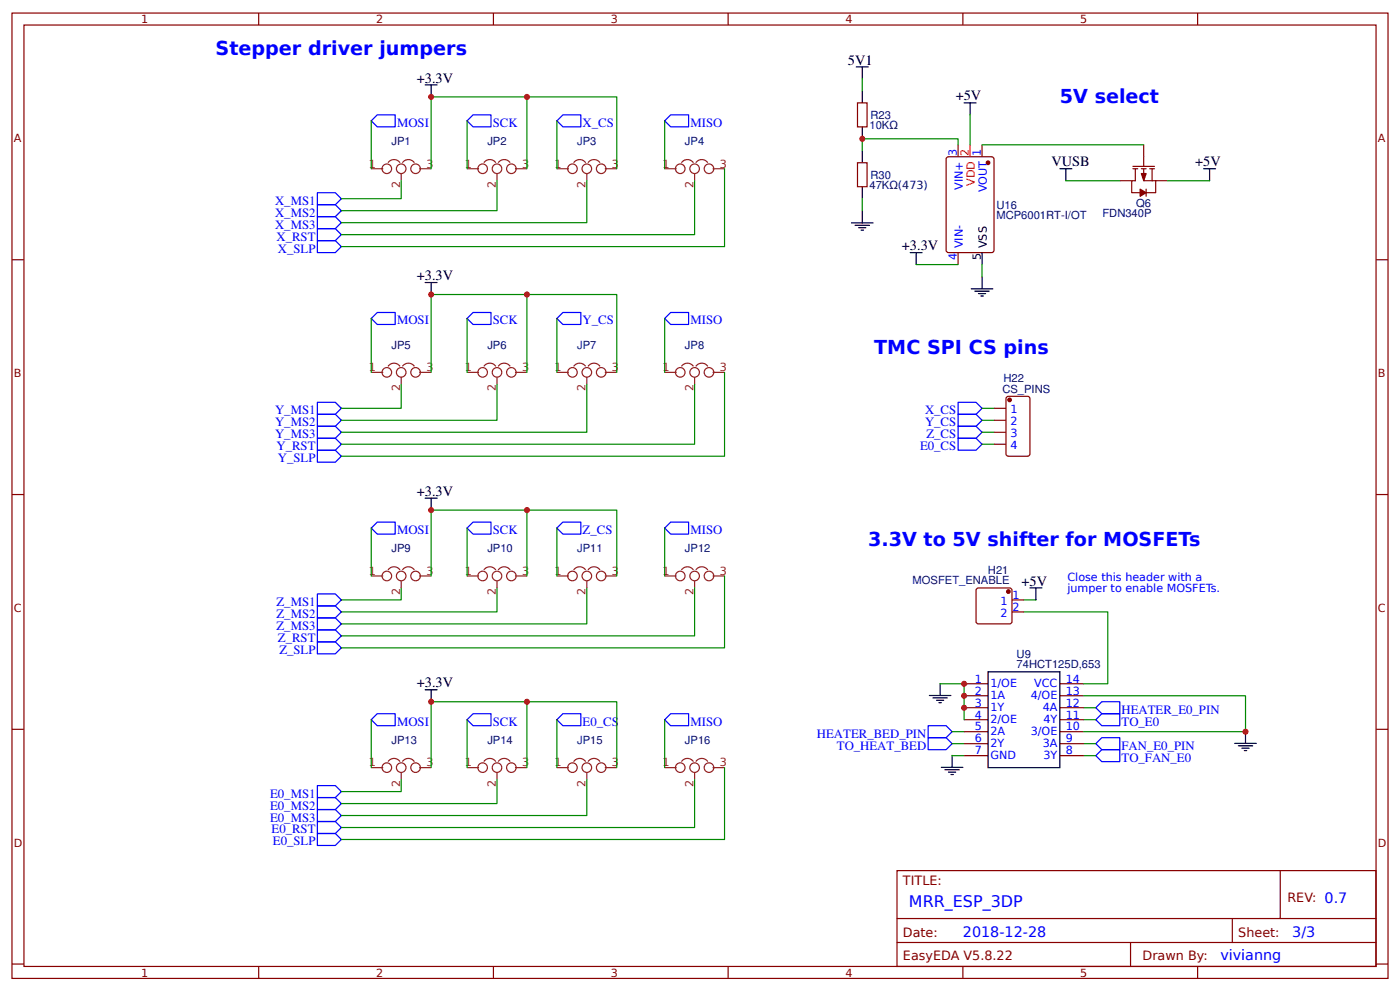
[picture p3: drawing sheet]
<svg xmlns="http://www.w3.org/2000/svg" width="309mm" height="219mm" viewBox="0 0 309 219" stroke-linecap="round" stroke-linejoin="round" font-family="sans-serif">
<g fill="none" stroke="#800" stroke-width=".26">
<path d="M2.6 2.9h304.1v213.2h-304.1zM5.3 5.5h298.7v208h-298.7zM57.1 2.9v2.6M109 2.9v2.6M160.9 2.9v2.6M212.7 2.9v2.6M264.6 2.9v2.6M189.4 22.7h2.2v5.3h-2.2zM189.4 36h2.2v5.2h-2.2zM209.1 34.9l.4-.3h9.6l.4 .3 .1 20.4-.3 .4-9.8 .1-.4-.3zM211.7 32v2.6M217 32v2.6"/>
<path d="M247.4 39.9h2.6M250.3 36.8h4.8M250.3 37.3h1.1M250.8 37.3v2.6h-.8v2.7h1.9M252.1 37.3h1.1M252.7 37.3v2.6h2.6M252.7 32v4.8M254 37.3h1.1M254.5 37.3v2.6M255.3 39.9v2.7h-2.1M255.3 39.9h2.7M2.6 57.4h2.7"/>
<path d="M211.7 55.8v2.6M253.2 41.8v1.6M304 57.4h2.7M219.6 90.2h2.6M219.6 92.8h2.6M219.6 95.5h2.6M219.6 98.1h2.6M222.3 87.8l.5-.2h4.2l.5 .2v12.5l-.2 .4-4.5 .1-.5-.3zM2.6 109.2h2.7M304 109.2h2.7M215.7 130.1l.5-.2 7.1 .1 .3 .4-.1 7.2-.5 .2-7.1-.1-.3-.4zM223.6 132.5h2.6"/>
<path d="M223.6 135.2h2.6M213 151.1h5.3M213 153.7h5.3M213 156.3h5.3M213 159h5.3M234.2 151.1h5.2M234.2 153.7h5.2M234.2 156.3h5.2M234.2 159h5.2M2.6 161.1h2.7M213 161.6h5.3M213 164.3h5.3"/>
<path d="M213 166.9h5.3M234.2 161.6h5.2M234.2 164.3h5.2M234.2 166.9h5.2M304 161.1h2.7M198.2 192.3h105.8v21.2h-105.8zM282.8 192.3v10.6M2.6 213h2.7M57.1 213.5v2.6M109 213.5v2.6M160.9 213.5v2.6M198.2 202.9h105.8"/>
<path d="M198.2 208.2h105.8M212.7 213.5v2.6M249.8 208.2v5.3M264.6 213.5v2.6M272.3 202.9v5.3M304 213h2.7"/>
</g>
<g fill="none" stroke="#00f" stroke-width=".26">
<path d="M83.3 25.4h4v2.6h-4l-1.3-1.3zM104.5 25.4h4v2.6h-4l-1.3-1.3zM124.4 25.4h3.9v2.6h-3.9l-1.4-1.3zM148.2 25.4h3.9v2.6h-3.9l-1.4-1.3zM70.1 42.6h4l1.3 1.3-1.3 1.3h-4zM70.1 45.2h4l1.3 1.3-1.3 1.4h-4zM70.1 47.9h4l1.3 1.3-1.3 1.3h-4zM70.1 50.5h4l1.3 1.3-1.3 1.4h-4zM70.1 53.2h4l1.3 1.3-1.3 1.3h-4zM83.3 69h4v2.7h-4l-1.3-1.3zM104.5 69h4v2.7h-4l-1.3-1.3zM124.4 69h3.9v2.7h-3.9l-1.4-1.3z"/>
<path d="M148.2 69h3.9v2.7h-3.9l-1.4-1.3zM70.1 88.9h4l1.3 1.3-1.3 1.3h-4zM70.1 91.5h4l1.3 1.3-1.3 1.4h-4zM70.1 94.2h4l1.3 1.3-1.3 1.3h-4zM70.1 96.8h4l1.3 1.3-1.3 1.4h-4zM70.1 99.5h4l1.3 1.3-1.3 1.3h-4zM211.7 88.9h3.9l1.4 1.3-1.4 1.3h-3.9zM211.7 91.5h3.9l1.4 1.3-1.4 1.4h-3.9zM211.7 94.2h3.9l1.4 1.3-1.4 1.3h-3.9zM211.7 96.8h3.9l1.4 1.3-1.4 1.4h-3.9zM83.3 115.3h4v2.7h-4l-1.3-1.3zM104.5 115.3h4v2.7h-4l-1.3-1.3z"/>
<path d="M124.4 115.3h3.9v2.7h-3.9l-1.4-1.3zM148.2 115.3h3.9v2.7h-3.9l-1.4-1.3zM70.1 131.2h4l1.3 1.3-1.3 1.4h-4zM70.1 133.9h4l1.3 1.3-1.3 1.3h-4zM70.1 136.5h4l1.3 1.3-1.3 1.3h-4zM70.1 139.1h4l1.3 1.4-1.3 1.3h-4zM70.1 141.8h4l1.3 1.3-1.3 1.3h-4zM83.3 157.7h4v2.6h-4l-1.3-1.3zM104.5 157.7h4v2.6h-4l-1.3-1.3zM124.4 157.7h3.9v2.6h-3.9l-1.4-1.3zM148.2 157.7h3.9v2.6h-3.9l-1.4-1.3zM243.4 155h4v2.7h-4l-1.3-1.4z"/>
<path d="M243.4 157.7h4v2.6h-4l-1.3-1.3zM70.1 173.5h4l1.3 1.4-1.3 1.3h-4zM70.1 176.2h4l1.3 1.3-1.3 1.3h-4zM70.1 178.8h4l1.3 1.4-1.3 1.3h-4zM205.1 160.3h3.9l1.3 1.3-1.3 1.4h-3.9zM205.1 163h3.9l1.3 1.3-1.3 1.3h-3.9zM243.4 163h4v2.6h-4l-1.3-1.3zM243.4 165.6h4v2.6h-4l-1.3-1.3zM70.1 181.5h4l1.3 1.3-1.3 1.3h-4zM70.1 184.1h4l1.3 1.3-1.3 1.4h-4z"/>
</g>
<g fill="none" stroke="#8d2323" stroke-width=".26">
<path d="M82 37.3h2.7M85.7 36a1.59 1.59 0 0 1 2.7 0M88.6 38.3v1.6M88.9 36a1.59 1.59 0 0 1 2.6 0M92.6 37.3h2.6M103.2 37.3h2.6M106.9 36a1.59 1.59 0 0 1 2.6 0M109.8 38.3v1.6M110.1 36a1.59 1.59 0 0 1 2.6 0M113.8 37.3h2.6M123 37.3h2.7M126.7 36a1.59 1.59 0 0 1 2.7 0"/>
<path d="M129.6 38.3v1.6M129.9 36a1.59 1.59 0 0 1 2.7 0M133.6 37.3h2.7M146.8 37.3h2.7M150.5 36a1.59 1.59 0 0 1 2.7 0M153.5 38.3v1.6M153.7 36a1.59 1.59 0 0 1 2.7 0M157.4 37.3h2.7M82 82.3h2.7M85.7 80.9a1.59 1.59 0 0 1 2.7 0M88.6 83.3v1.6M88.9 80.9a1.59 1.59 0 0 1 2.6 0"/>
<path d="M92.6 82.3h2.6M103.2 82.3h2.6M106.9 80.9a1.59 1.59 0 0 1 2.6 0M109.8 83.3v1.6M110.1 80.9a1.59 1.59 0 0 1 2.6 0M113.8 82.3h2.6M123 82.3h2.7M126.7 80.9a1.59 1.59 0 0 1 2.7 0M129.6 83.3v1.6M129.9 80.9a1.59 1.59 0 0 1 2.7 0M133.6 82.3h2.7M146.8 82.3h2.7"/>
<path d="M150.5 80.9a1.59 1.59 0 0 1 2.7 0M153.5 83.3v1.6M153.7 80.9a1.59 1.59 0 0 1 2.7 0M157.4 82.3h2.7M82 127.2h2.7M85.7 125.9a1.59 1.59 0 0 1 2.7 0M88.6 128.3v1.6M88.9 125.9a1.59 1.59 0 0 1 2.6 0M92.6 127.2h2.6M103.2 127.2h2.6M106.9 125.9a1.59 1.59 0 0 1 2.6 0M109.8 128.3v1.6"/>
<path d="M110.1 125.9a1.59 1.59 0 0 1 2.6 0M113.8 127.2h2.6M123 127.2h2.7M126.7 125.9a1.59 1.59 0 0 1 2.7 0M129.6 128.3v1.6M129.9 125.9a1.59 1.59 0 0 1 2.7 0M133.6 127.2h2.7M146.8 127.2h2.7M150.5 125.9a1.59 1.59 0 0 1 2.7 0M153.5 128.3v1.6M153.7 125.9a1.59 1.59 0 0 1 2.7 0M157.4 127.2h2.7"/>
<path d="M82 169.6h2.7M85.7 168.2a1.59 1.59 0 0 1 2.7 0M88.6 170.6v1.6M88.9 168.2a1.59 1.59 0 0 1 2.6 0M92.6 169.6h2.6M103.2 169.6h2.6M106.9 168.2a1.59 1.59 0 0 1 2.6 0M109.8 170.6v1.6M110.1 168.2a1.59 1.59 0 0 1 2.6 0M113.8 169.6h2.6M123 169.6h2.7M126.7 168.2a1.59 1.59 0 0 1 2.7 0"/>
<path d="M129.6 170.6v1.6M129.9 168.2a1.59 1.59 0 0 1 2.7 0M133.6 169.6h2.7M146.8 169.6h2.7M150.5 168.2a1.59 1.59 0 0 1 2.7 0M153.5 170.6v1.6M153.7 168.2a1.59 1.59 0 0 1 2.7 0M157.4 169.6h2.7"/>
<circle cx="85.5" cy="37.3" r="1.06"/>
<circle cx="88.6" cy="37.3" r="1.06"/>
<circle cx="91.8" cy="37.3" r="1.06"/>
<circle cx="106.6" cy="37.3" r="1.06"/>
<circle cx="109.8" cy="37.3" r="1.06"/>
<circle cx="113" cy="37.3" r="1.06"/>
<circle cx="126.5" cy="37.3" r="1.06"/>
<circle cx="129.6" cy="37.3" r="1.06"/>
<circle cx="132.8" cy="37.3" r="1.06"/>
<circle cx="150.3" cy="37.3" r="1.06"/>
<circle cx="153.5" cy="37.3" r="1.06"/>
<circle cx="156.6" cy="37.3" r="1.06"/>
<circle cx="85.5" cy="82.3" r="1.06"/>
<circle cx="88.6" cy="82.3" r="1.06"/>
<circle cx="91.8" cy="82.3" r="1.06"/>
<circle cx="106.6" cy="82.3" r="1.06"/>
<circle cx="109.8" cy="82.3" r="1.06"/>
<circle cx="113" cy="82.3" r="1.06"/>
<circle cx="126.5" cy="82.3" r="1.06"/>
<circle cx="129.6" cy="82.3" r="1.06"/>
<circle cx="132.8" cy="82.3" r="1.06"/>
<circle cx="150.3" cy="82.3" r="1.06"/>
<circle cx="153.5" cy="82.3" r="1.06"/>
<circle cx="156.6" cy="82.3" r="1.06"/>
<circle cx="85.5" cy="127.2" r="1.06"/>
<circle cx="88.6" cy="127.2" r="1.06"/>
<circle cx="91.8" cy="127.2" r="1.06"/>
<circle cx="106.6" cy="127.2" r="1.06"/>
<circle cx="109.8" cy="127.2" r="1.06"/>
<circle cx="113" cy="127.2" r="1.06"/>
<circle cx="126.5" cy="127.2" r="1.06"/>
<circle cx="129.6" cy="127.2" r="1.06"/>
<circle cx="132.8" cy="127.2" r="1.06"/>
<circle cx="150.3" cy="127.2" r="1.06"/>
<circle cx="153.5" cy="127.2" r="1.06"/>
<circle cx="156.6" cy="127.2" r="1.06"/>
<circle cx="85.5" cy="169.6" r="1.06"/>
<circle cx="88.6" cy="169.6" r="1.06"/>
<circle cx="91.8" cy="169.6" r="1.06"/>
<circle cx="106.6" cy="169.6" r="1.06"/>
<circle cx="109.8" cy="169.6" r="1.06"/>
<circle cx="113" cy="169.6" r="1.06"/>
<circle cx="126.5" cy="169.6" r="1.06"/>
<circle cx="129.6" cy="169.6" r="1.06"/>
<circle cx="132.8" cy="169.6" r="1.06"/>
<circle cx="150.3" cy="169.6" r="1.06"/>
<circle cx="153.5" cy="169.6" r="1.06"/>
<circle cx="156.6" cy="169.6" r="1.06"/>
</g>
<g fill="none" stroke="#080" stroke-width=".26">
<path d="M190.5 17.4v2.7M82 26.7v10.6M88.6 39.9v4h-13.2M95.2 37.3v-15.9h21.2v15.9M103.2 26.7v10.6M109.8 39.9v6.6h-34.4M116.4 21.4h19.9v15.9M123 26.7v10.6M129.6 39.9v9.3h-54.2M146.8 26.7v10.6M153.5 39.9v11.9h-78.1M160.1 37.3v17.2h-84.7"/>
<path d="M211.7 32v-1.3h-21.2v2.6M214.3 25.4v6.6M217 32h35.7M235.5 39.9h11.9M258 39.9h9.2M190.5 43.9v2.6M202.4 58.4h9.3M217 58.4v2.7M82 70.4v11.9M103.2 70.4v11.9M116.4 65.1h19.9v17.2M123 70.4v11.9"/>
<path d="M146.8 70.4v11.9M88.6 84.9v5.3h-13.2M95.2 82.3v-17.2h21.2v17.2M109.8 84.9v7.9h-34.4M129.6 84.9v10.6h-54.2M153.5 84.9v13.2h-78.1M160.1 82.3v18.5h-84.7M217 90.2h2.6M217 92.8h2.6M217 95.5h2.6M217 98.1h2.6M82 116.7v10.5"/>
<path d="M103.2 116.7v10.5M116.4 112.7h19.9v14.5M123 116.7v10.5M146.8 116.7v10.5M88.6 129.9v2.6h-13.2M95.2 127.2v-14.5h21.2v14.5M109.8 129.9v5.3h-34.4M129.6 129.9v7.9h-54.2M153.5 129.9v10.6h-78.1M160.1 127.2v15.9h-84.7M226.2 135.2h18.5v15.9h-5.3M226.2 132.5h2.7"/>
<path d="M82 159v10.6M103.2 159v10.6M116.4 155h19.9v14.6M123 159v10.6M146.8 159v10.6M207.7 151.1h5.3v7.9M239.4 153.7h35.8v7.9h-35.8M239.4 156.3h2.7M239.4 159h2.7M88.6 172.2v2.7h-13.2M95.2 169.6v-14.6h21.2v14.6M109.8 172.2v5.3h-34.4"/>
<path d="M129.6 172.2v8h-54.2M153.5 172.2v10.6h-78.1M160.1 169.6v15.8h-84.7M210.3 166.9h2.7M210.3 164.3h2.7M210.3 161.6h2.7M239.4 166.9h2.7M239.4 164.3h2.7"/>
</g>
<g fill="#800" stroke="#800" stroke-width=".26">
<path d="M252.1 38.3h1.1l-.5 1.6z"/>
<path d="M251.9 41.8l1.3 .8-1.3 .8z"/>
<circle cx="223" cy="88.3" r=".4"/>
<circle cx="218.3" cy="36" r=".4"/>
<circle cx="222.8" cy="130.7" r=".4"/>
</g>
<g fill="none" stroke="#000" stroke-width=".26">
<path d="M93.9 18.8h2.7M95.2 18.8v2.6M189.2 14.8h2.6M190.5 14.8v2.6M190.5 20.1v2.6M190.5 28v2.7M190.5 33.3v2.7M213 22.7h2.6M214.3 22.7v2.7M234.2 37.3h2.6M235.5 37.3v2.6M265.9 37.3h2.7"/>
<path d="M267.2 37.3v2.6M188.1 49.2h4.8M188.9 49.8h3.2M189.7 50.3h1.6M190.2 50.8h.6M190.5 41.2v2.7M190.5 46.6v2.6M201.1 55.8h2.6M202.4 55.8v2.6M217 55.8v2.6M93.9 62.4h2.7M95.2 62.4v2.7"/>
<path d="M214.6 63.8h4.7M215.4 64.3h3.1M216.2 64.9h1.6M216.7 65.4h.5M217 61.2v2.6M93.9 110h2.7M95.2 110v2.7M227.5 129.9h2.7M228.9 129.9v2.6M93.9 152.4h2.7M95.2 152.4v2.6M205.3 153.6h4.8"/>
<path d="M206.1 154.2h3.2M206.9 154.7h1.6M207.4 155.2h.6M207.7 151v2.6M218.3 148.4h15.9v21.2h-15.9zM208 169.5h4.7M208.8 170h3.1M209.5 170.6h1.6M210.1 171.1h.5M210.3 166.9v2.6M272.8 164.2h4.7M273.6 164.7h3.2"/>
<path d="M274.4 165.3h1.6M274.9 165.8h.5M275.2 161.6v2.6"/>
</g>
<path d="M214.3 32v2.6" fill="none" stroke="#f00" stroke-width=".26"/>
<g fill="#c00">
<circle cx="116.4" cy="155" r=".66"/>
<circle cx="95.3" cy="155" r=".66"/>
<circle cx="116.4" cy="112.7" r=".66"/>
<circle cx="95.3" cy="21.4" r=".66"/>
<circle cx="116.4" cy="21.4" r=".66"/>
<circle cx="95.3" cy="65.1" r=".66"/>
<circle cx="116.4" cy="65.1" r=".66"/>
<circle cx="95.3" cy="112.7" r=".66"/>
<circle cx="190.5" cy="30.7" r=".66"/>
<circle cx="275.2" cy="161.6" r=".66"/>
<circle cx="213" cy="156.3" r=".66"/>
<circle cx="213" cy="153.7" r=".66"/>
<circle cx="213" cy="151.1" r=".66"/>
</g>
<g font-size="4.2" fill="#00f">
<text x="47.6" y="12.1">Stepper driver jumpers</text>
<text x="234.2" y="22.7">5V select</text>
<text x="193.1" y="78.3">TMC SPI CS pins</text>
<text x="191.8" y="120.6">3.3V to 5V shifter for MOSFETs</text>
</g>
<text font-size="3.5" fill="#00f" x="200.8" y="200.3">MRR_ESP_3DP</text>
<g font-size="3.2">
<text x="187.3" y="14.3">5V1</text>
<text x="92.1" y="18.2">+3.3V</text>
<text x="211.1" y="22.2">+5V</text>
<text x="232.3" y="36.8">VUSB</text>
<text x="264.1" y="36.8">+5V</text>
<text x="199.2" y="55.3">+3.3V</text>
<text x="92.1" y="61.9">+3.3V</text>
<text x="92.1" y="109.5">+3.3V</text>
<text x="225.7" y="129.4">+5V</text>
<text x="92.1" y="151.8">+3.3V</text>
</g>
<g font-size="3.2" fill="#00f">
<text x="212.7" y="206.9">2018-12-28</text>
<text x="285.5" y="206.9">3/3</text>
<text x="269.6" y="212.2">vivianng</text>
</g>
<g font-size="2.8" fill="#00f">
<text x="87.7" y="28">MOSI</text>
<text x="108.9" y="28">SCK</text>
<text x="128.7" y="28">X_CS</text>
<text x="152.5" y="28">MISO</text>
<text x="60.8" y="45.2">X_MS1</text>
<text x="60.8" y="47.9">X_MS2</text>
<text x="60.8" y="50.5">X_MS3</text>
<text x="61.1" y="53.2">X_RST</text>
<text x="61.4" y="55.8">X_SLP</text>
<text x="87.7" y="71.7">MOSI</text>
<text x="108.9" y="71.7">SCK</text>
<text x="128.7" y="71.7">Y_CS</text>
<text x="152.5" y="71.7">MISO</text>
<text x="60.8" y="91.5">Y_MS1</text>
<text x="60.8" y="94.2">Y_MS2</text>
<text x="204.4" y="91.5">X_CS</text>
<text x="204.4" y="94.2">Y_CS</text>
<text x="60.8" y="96.8">Y_MS3</text>
<text x="61.1" y="99.5">Y_RST</text>
<text x="203.3" y="99.5">E0_CS</text>
<text x="204.7" y="96.8">Z_CS</text>
<text x="61.4" y="102.1">Y_SLP</text>
<text x="87.7" y="118">MOSI</text>
<text x="108.9" y="118">SCK</text>
<text x="128.7" y="118">Z_CS</text>
<text x="152.5" y="118">MISO</text>
<text x="61.1" y="133.9">Z_MS1</text>
<text x="61.1" y="136.5">Z_MS2</text>
<text x="61.1" y="139.1">Z_MS3</text>
<text x="61.4" y="141.8">Z_RST</text>
<text x="61.7" y="144.4">Z_SLP</text>
<text x="87.7" y="160.3">MOSI</text>
<text x="108.9" y="160.3">SCK</text>
<text x="128.7" y="160.3">E0_CS</text>
<text x="152.5" y="160.3">MISO</text>
<text x="247.8" y="157.7">HEATER_E0_PIN</text>
<text x="247.8" y="160.3">TO_E0</text>
<text x="180.5" y="163">HEATER_BED_PIN</text>
<text x="184.9" y="165.6">TO_HEAT_BED</text>
<text x="247.8" y="165.6">FAN_E0_PIN</text>
<text x="247.8" y="168.2">TO_FAN_E0</text>
<text x="59.7" y="176.2">E0_MS1</text>
<text x="59.7" y="178.8">E0_MS2</text>
<text x="59.7" y="181.5">E0_MS3</text>
<text x="60" y="184.1">E0_RST</text>
<text x="60.3" y="186.8">E0_SLP</text>
</g>
<g font-size="2.8" fill="#800">
<text x="199.5" y="195.5">TITLE:</text>
<text x="284.4" y="199.2">REV: 0.7</text>
<text x="199.5" y="206.9">Date:</text>
<text x="273.6" y="206.9">Sheet:</text>
<text x="199.5" y="212.2">EasyEDA V5.8.22</text>
<text x="252.4" y="212.2">Drawn By:</text>
</g>
<g font-size="2.5" fill="#800">
<text x="31.2" y="5.1">1</text>
<text x="83.1" y="5.1">2</text>
<text x="134.9" y="5.1">3</text>
<text x="186.8" y="5.1">4</text>
<text x="238.7" y="5.1">5</text>
<text x="3" y="31.5">A</text>
<text x="304.4" y="31.5">A</text>
<text x="3" y="83.3">B</text>
<text x="304.4" y="83.3">B</text>
<text x="3" y="135.2">C</text>
<text x="304.4" y="135.2">C</text>
<text x="3" y="187">D</text>
<text x="304.4" y="187">D</text>
<text x="31.2" y="215.7">1</text>
<text x="83.1" y="215.7">2</text>
<text x="134.9" y="215.7">3</text>
<text x="186.8" y="215.7">4</text>
<text x="238.7" y="215.7">5</text>
</g>
<g font-size="2.5" fill="#000080">
<text x="192.1" y="28.5">10KΩ</text>
<text x="192.3" y="26.2">R23</text>
<text x="86.5" y="32.1">JP1</text>
<text x="107.7" y="32.1">JP2</text>
<text x="127.5" y="32.1">JP3</text>
<text x="151.3" y="32.1">JP4</text>
<text x="192.1" y="41.8">47KΩ(473)</text>
<text x="192.3" y="39.4">R30</text>
<text x="220.1" y="46.1">U16</text>
<text x="243.6" y="48">FDN340P</text>
<text x="251" y="45.7">Q6</text>
<text x="220.1" y="48.5">MCP6001RT-I/OT</text>
<text x="86.5" y="77.1">JP5</text>
<text x="107.7" y="77.1">JP6</text>
<text x="127.5" y="77.1">JP7</text>
<text x="151.3" y="77.1">JP8</text>
<text x="221.5" y="86.8">CS_PINS</text>
<text x="221.7" y="84.4">H22</text>
<text x="86.5" y="122">JP9</text>
<text x="107.7" y="122">JP10</text>
<text x="127.5" y="122">JP11</text>
<text x="151.3" y="122">JP12</text>
<text x="201.6" y="129.1">MOSFET_ENABLE</text>
<text x="218.3" y="126.8">H21</text>
<text x="224.6" y="147.6">74HCT125D,653</text>
<text x="224.6" y="145.3">U9</text>
<text x="86.5" y="164.4">JP13</text>
<text x="107.7" y="164.4">JP14</text>
<text x="127.5" y="164.4">JP15</text>
<text x="151.3" y="164.4">JP16</text>
</g>
<g font-size="2.5" fill="#00f">
<text x="211.4" y="34.5" transform="rotate(-90 211.4 34.5)">3</text>
<text x="216.7" y="34.5" transform="rotate(-90 216.7 34.5)">1</text>
<text x="212.7" y="41.9" transform="rotate(-90 212.7 41.9)">VIN+</text>
<text x="218" y="42.5" transform="rotate(-90 218 42.5)">VOUT</text>
<text x="211.4" y="57.5" transform="rotate(-90 211.4 57.5)">4</text>
<text x="212.7" y="54.8" transform="rotate(-90 212.7 54.8)">VIN-</text>
<text x="223.2" y="91.3">1</text>
<text x="223.2" y="93.9">2</text>
<text x="223.2" y="96.5">3</text>
<text x="223.2" y="99.2">4</text>
<text x="235.8" y="128.3">Close this header with a</text>
<text x="235.8" y="130.8">jumper to enable MOSFETs.</text>
<text x="221" y="133.6">1</text>
<text x="221" y="136.2">2</text>
<text x="223.7" y="132.3">1</text>
<text x="223.7" y="134.9">2</text>
<text x="215.4" y="150.8">1</text>
<text x="215.4" y="153.4">2</text>
<text x="218.8" y="151.8">1/OE</text>
<text x="218.8" y="154.5">1A</text>
<text x="227.7" y="154.5">4/OE</text>
<text x="228.5" y="151.8">VCC</text>
<text x="235.5" y="153.4">13</text>
<text x="235.5" y="150.8">14</text>
<text x="215.4" y="156.1">3</text>
<text x="215.4" y="158.7">4</text>
<text x="215.4" y="161.4">5</text>
<text x="218.8" y="157.1">1Y</text>
<text x="218.8" y="159.8">2/OE</text>
<text x="230.4" y="157.1">4A</text>
<text x="230.5" y="159.8">4Y</text>
<text x="235.5" y="161.4">10</text>
<text x="235.5" y="158.7">11</text>
<text x="235.5" y="156.1">12</text>
<text x="215.4" y="164">6</text>
<text x="215.4" y="166.7">7</text>
<text x="218.8" y="162.4">2A</text>
<text x="218.8" y="165.1">2Y</text>
<text x="218.8" y="167.7">GND</text>
<text x="227.7" y="162.4">3/OE</text>
<text x="230.4" y="165.1">3A</text>
<text x="230.5" y="167.7">3Y</text>
<text x="235.5" y="166.7">8</text>
<text x="235.5" y="164">9</text>
</g>
<g font-size="2.5" fill="#f00">
<text x="214" y="34.5" transform="rotate(-90 214 34.5)">2</text>
<text x="215.4" y="41.1" transform="rotate(-90 215.4 41.1)">VDD</text>
</g>
<g font-size="2.5" fill="#8d2323">
<text x="81.5" y="37">1</text>
<text x="88.4" y="41.5" transform="rotate(-90 88.4 41.5)">2</text>
<text x="94.2" y="37">3</text>
<text x="102.7" y="37">1</text>
<text x="109.5" y="41.5" transform="rotate(-90 109.5 41.5)">2</text>
<text x="115.4" y="37">3</text>
<text x="122.5" y="37">1</text>
<text x="129.4" y="41.5" transform="rotate(-90 129.4 41.5)">2</text>
<text x="135.2" y="37">3</text>
<text x="146.3" y="37">1</text>
<text x="153.2" y="41.5" transform="rotate(-90 153.2 41.5)">2</text>
<text x="159" y="37">3</text>
<text x="81.5" y="82">1</text>
<text x="94.2" y="82">3</text>
<text x="102.7" y="82">1</text>
<text x="115.4" y="82">3</text>
<text x="122.5" y="82">1</text>
<text x="135.2" y="82">3</text>
<text x="146.3" y="82">1</text>
<text x="159" y="82">3</text>
<text x="88.4" y="86.5" transform="rotate(-90 88.4 86.5)">2</text>
<text x="109.5" y="86.5" transform="rotate(-90 109.5 86.5)">2</text>
<text x="129.4" y="86.5" transform="rotate(-90 129.4 86.5)">2</text>
<text x="153.2" y="86.5" transform="rotate(-90 153.2 86.5)">2</text>
<text x="81.5" y="127">1</text>
<text x="88.4" y="131.5" transform="rotate(-90 88.4 131.5)">2</text>
<text x="94.2" y="127">3</text>
<text x="102.7" y="127">1</text>
<text x="109.5" y="131.5" transform="rotate(-90 109.5 131.5)">2</text>
<text x="115.4" y="127">3</text>
<text x="122.5" y="127">1</text>
<text x="129.4" y="131.5" transform="rotate(-90 129.4 131.5)">2</text>
<text x="135.2" y="127">3</text>
<text x="146.3" y="127">1</text>
<text x="153.2" y="131.5" transform="rotate(-90 153.2 131.5)">2</text>
<text x="159" y="127">3</text>
<text x="81.5" y="169.3">1</text>
<text x="88.4" y="173.8" transform="rotate(-90 88.4 173.8)">2</text>
<text x="94.2" y="169.3">3</text>
<text x="102.7" y="169.3">1</text>
<text x="109.5" y="173.8" transform="rotate(-90 109.5 173.8)">2</text>
<text x="115.4" y="169.3">3</text>
<text x="122.5" y="169.3">1</text>
<text x="129.4" y="173.8" transform="rotate(-90 129.4 173.8)">2</text>
<text x="135.2" y="169.3">3</text>
<text x="146.3" y="169.3">1</text>
<text x="153.2" y="173.8" transform="rotate(-90 153.2 173.8)">2</text>
<text x="159" y="169.3">3</text>
</g>
<g font-size="2.5">
<text x="216.7" y="57.5" transform="rotate(-90 216.7 57.5)">5</text>
<text x="218" y="54.8" transform="rotate(-90 218 54.8)">VSS</text>
</g>
</svg>
